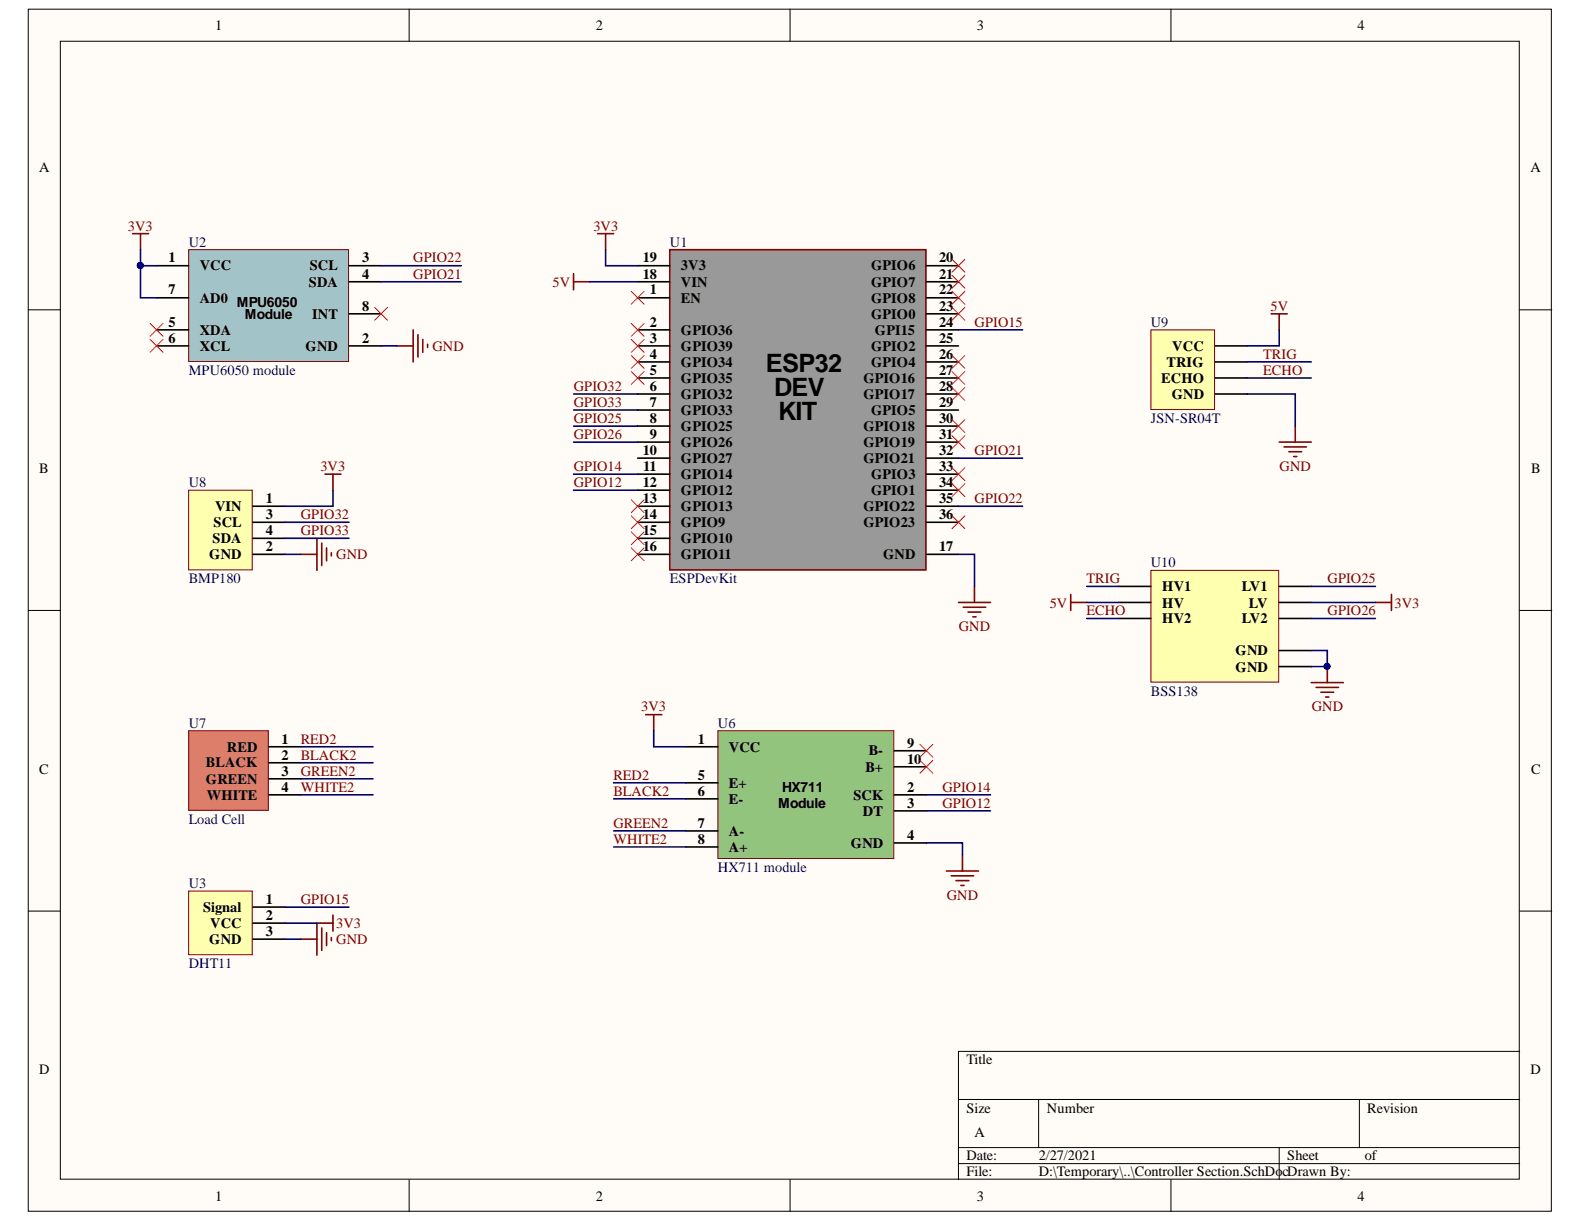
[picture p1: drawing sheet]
<svg xmlns="http://www.w3.org/2000/svg" width="279mm" height="216mm" viewBox="0 0 279 216" stroke-linecap="round" stroke-linejoin="round" font-family="sans-serif">
<g fill="#fffcf8" stroke="#000" stroke-width=".18">
<path d="M5 1.6h268.6v212.1h-268.6z"/>
<path d="M10.6 7.3h257.4v200.7h-257.4z"/>
</g>
<g fill="none" stroke="#000" stroke-width=".18">
<path d="M72.2 1.6v5.7M139.4 1.6v5.7M206.5 1.6v5.7M5 54.6h5.6M268.1 54.6h5.6M5 107.7h5.6M268.1 107.7h5.6M5 160.7h5.6M268.1 160.7h5.6M169.1 193.9h99M183.2 193.9v8.5M239.8 193.9v8.5"/>
<path d="M268.1 185.5h-99v22.6M72.2 208.1v5.6M139.4 208.1v5.6M169.1 202.4h99M169.1 205.3h99M206.5 208.1v5.6M225.6 202.4v5.7"/>
</g>
<path d="M118.1 44h45.2v56.5h-45.2z" fill="#999" stroke="#800000" stroke-width=".28"/>
<g fill="none" stroke="#000" stroke-width=".28">
<path d="M112.5 52.5h5.6M112.5 58.2h5.6M112.5 49.7h5.6M112.5 46.9h5.6M163.4 52.5h5.7M163.4 58.2h5.7M163.4 49.7h5.7M163.4 46.9h5.7M163.4 55.4h5.7M112.5 61h5.6M112.5 63.8h5.6M112.5 66.7h5.6"/>
<path d="M112.5 69.5h5.6M112.5 72.3h5.6M112.5 75.2h5.6M112.5 78h5.6M163.4 61h5.7M163.4 63.8h5.7M163.4 66.7h5.7M163.4 69.5h5.7M163.4 72.3h5.7M163.4 75.2h5.7M163.4 78h5.7M112.5 80.8h5.6"/>
<path d="M112.5 83.6h5.6M112.5 86.5h5.6M112.5 89.3h5.6M112.5 92.1h5.6M112.5 95h5.6M112.5 97.8h5.6M163.4 80.8h5.7M163.4 83.6h5.7M163.4 86.5h5.7M163.4 89.3h5.7M163.4 92.1h5.7M163.4 97.8h5.7"/>
</g>
<path d="M33.3 44h28.2v19.8h-28.2z" fill="#a2c4c9" stroke="#800000" stroke-width=".18"/>
<path d="M27.6 46.9h5.7M27.6 58.2h5.7M27.6 52.5h5.7M61.6 46.9h5.6M61.6 49.7h5.6M61.6 55.4h5.6M27.6 61h5.7M61.6 61h5.6" fill="none" stroke="#000" stroke-width=".28"/>
<path d="M23.4 41.2h2.8M24.8 41.2v2.8M105.4 41.2h2.8M106.8 41.2v2.8M169.1 106.3h5.6M169.9 107.1h4M170.8 108h2.2M171.6 108.8h.6M171.9 103.4v2.9" fill="none" stroke="#800000" stroke-width=".28"/>
<path d="M26.5 57.1l2.2 2.2M26.5 59.9l2.2 2.2M28.7 57.1l-2.2 2.2M28.7 59.9l-2.2 2.2M66.1 54.2l2.3 2.3M68.4 54.2l-2.3 2.3" fill="none" stroke="#f00" stroke-width=".18"/>
<path d="M126.6 128.9h31.1v22.5h-31.1z" fill="#93c47d" stroke="#800000" stroke-width=".18"/>
<path d="M121 131.7h5.6M121 138.1h5.6M157.7 132.4h5.7M157.7 135.3h5.7M121 140.9h5.6M121 146.6h5.6M121 149.4h5.6M157.7 140.2h5.7M157.7 143h5.7M157.7 148.7h5.7" fill="none" stroke="#000" stroke-width=".28"/>
<path d="M113.9 126.1h2.8M115.3 126.1v2.8M166.9 153.6h5.7M167.8 154.5h3.9M168.6 155.3h2.3M169.5 156.2h.5M169.8 150.8v2.8" fill="none" stroke="#800000" stroke-width=".28"/>
<g fill="none" stroke="#f00" stroke-width=".18">
<path d="M111.3 57.1l2.3 2.2M111.3 59.9l2.3 2.2M113.6 57.1l-2.3 2.2M113.6 59.9l-2.3 2.2M167.9 45.7l2.3 2.3M167.9 54.2l2.3 2.3M170.2 45.7l-2.3 2.3M170.2 54.2l-2.3 2.3M111.3 62.7l2.3 2.3M111.3 65.5l2.3 2.3M113.6 62.7l-2.3 2.3M113.6 65.5l-2.3 2.3"/>
<path d="M167.9 62.7l2.3 2.3M167.9 65.5l2.3 2.3M167.9 68.4l2.3 2.2M167.9 74l2.3 2.3M167.9 76.8l2.3 2.3M170.2 62.7l-2.3 2.3M170.2 65.5l-2.3 2.3M170.2 68.4l-2.3 2.2M170.2 74l-2.3 2.3M170.2 76.8l-2.3 2.3M111.3 88.2l2.3 2.2M111.3 91l2.3 2.3"/>
<path d="M111.3 93.8l2.3 2.3M111.3 96.6l2.3 2.3M113.6 88.2l-2.3 2.2M113.6 91l-2.3 2.3M113.6 93.8l-2.3 2.3M113.6 96.6l-2.3 2.3M167.9 82.5l2.3 2.3M167.9 85.3l2.3 2.3M167.9 91l2.3 2.3M170.2 82.5l-2.3 2.3M170.2 85.3l-2.3 2.3M170.2 91l-2.3 2.3"/>
<path d="M162.3 131.3l2.2 2.3M162.3 134.1l2.2 2.3M164.5 131.3l-2.2 2.3M164.5 134.1l-2.2 2.3"/>
</g>
<path d="M33.3 128.9h14v14h-14z" fill="#dd7e6b" stroke="#800000" stroke-width=".18"/>
<path d="M47.4 131.7h5.7M47.4 137.4h5.7M47.4 134.5h5.7M47.4 140.2h5.7" fill="none" stroke="#000" stroke-width=".28"/>
<path d="M111.3 51.4l2.3 2.3M113.6 51.4l-2.3 2.3" fill="none" stroke="#f00" stroke-width=".18"/>
<path d="M203 100.6h22.6v19.7h-22.6z" fill="#ffffb0" stroke="#800000" stroke-width=".18"/>
<path d="M197.3 103.4h5.7M197.3 106.3h5.7M197.3 109.1h5.7M225.6 103.4h5.7M225.6 106.3h5.7M225.6 117.6h5.7M225.6 109.1h5.7M225.6 114.7h5.7" fill="none" stroke="#000" stroke-width=".28"/>
<path d="M203 58.2h11.2v14h-11.2z" fill="#ffffb0" stroke="#800000" stroke-width=".18"/>
<path d="M214.3 61h5.7M214.3 63.8h5.7M214.3 66.7h5.7M214.3 69.5h5.7" fill="none" stroke="#000" stroke-width=".28"/>
<g fill="none" stroke="#800000" stroke-width=".28">
<path d="M72.9 58.2v5.6M73.7 59v4M74.6 59.9v2.2M101.2 48.3v2.8M101.2 49.7h2.8M224.2 55.4h2.8M225.6 55.4v2.8M70 61h2.9M75.4 60.7v.6M225.6 78h5.7M226.5 78.8h3.9M227.3 79.7h2.3"/>
<path d="M228.5 75.2v2.8M53.1 97.8h2.8M55.9 95v5.6M56.8 95.8v4M57.3 83.6h2.8M57.6 96.6v2.3M58.4 97.5v.6M58.7 83.6v2.9M228.2 80.5h.5M188.9 106.3h2.8M188.9 104.8v2.9M234.1 117.6v2.8"/>
<path d="M242.6 106.3h2.8M245.4 104.8v2.9M231.3 120.4h5.7M232.1 121.3h4M233 122.1h2.3M233.8 122.9h.6"/>
</g>
<path d="M167.9 48.6l2.3 2.2M167.9 51.4l2.3 2.3M170.2 48.6l-2.3 2.2M170.2 51.4l-2.3 2.3" fill="none" stroke="#f00" stroke-width=".18"/>
<circle cx="234.1" cy="117.5" r=".52" fill="#000080" stroke="#000080" stroke-width=".18"/>
<path d="M33.3 86.5h11.2v14h-11.2z" fill="#ffffb0" stroke="#800000" stroke-width=".18"/>
<path d="M44.6 89.3h5.6M44.6 97.8h5.6M44.6 92.1h5.6M44.6 95h5.6" fill="none" stroke="#000" stroke-width=".28"/>
<path d="M33.3 157.2h11.2v11.2h-11.2z" fill="#ffffb0" stroke="#800000" stroke-width=".18"/>
<path d="M44.6 160h5.6M44.6 162.8h5.6M44.6 165.7h5.6" fill="none" stroke="#000" stroke-width=".28"/>
<path d="M53.1 165.7h2.8M56.8 163.7v3.9M57.6 164.5v2.3M58.4 165.4v.5M58.7 161.4v2.8M58.7 162.8h-2.8v5.7" fill="none" stroke="#800000" stroke-width=".28"/>
<g fill="none" stroke="#000080" stroke-width=".28">
<path d="M24.8 46.9v5.6h2.8M24.8 46.9h2.8M24.8 44v2.9M67.2 46.9h14.2M67.2 49.7h14.2M104 49.7h8.5M106.8 44v2.9h5.7M169.1 58.2h11.3M225.6 58.2v2.8h-5.6M67.2 61h2.8M101.2 78h11.3M101.2 75.2h11.3"/>
<path d="M101.2 72.3h11.3M101.2 69.5h11.3M220 69.5h8.5v5.7M220 66.7h11.3M220 63.8h11.3M50.2 95h11.4M50.2 92.1h11.4M50.2 97.8h2.9M58.7 86.5v2.8h-8.5M101.2 86.5h11.3M101.2 83.6h11.3M169.1 97.8h2.8v5.6"/>
<path d="M169.1 89.3h11.3M169.1 80.8h11.3M191.7 109.1h5.6M191.7 103.4h5.6M191.7 106.3h5.6M231.3 114.7h2.8v2.9h-2.8M231.3 109.1h11.3M231.3 103.4h11.3M231.3 106.3h11.3M53.1 137.4h12.7M53.1 134.5h12.7M53.1 131.7h12.7"/>
<path d="M108.2 138.1h12.8M115.3 128.9v2.8h5.7M50.2 160h11.4M53.1 140.2h12.7M108.2 149.4h12.8M108.2 146.6h12.8M108.2 140.9h12.8M163.4 148.7h6.4v2.1M163.4 140.2h11.3M163.4 143h11.3M50.2 162.8h5.7M50.2 165.7h2.9"/>
</g>
<g fill="#000080" stroke="#000080" stroke-width=".18">
<circle cx="24.7" cy="46.8" r=".52"/>
<circle cx="234.1" cy="117.5" r=".52"/>
</g>
<g font-size="4.5">
<text x="135.1" y="65.6">ESP32</text>
<text x="136.5" y="69.9">DEV</text>
<text x="137.2" y="74.1">KIT</text>
</g>
<g font-size="2.5">
<text x="37.9" y="5.3">1</text>
<text x="105.1" y="5.3">2</text>
<text x="172.3" y="5.3">3</text>
<text x="239.5" y="5.3">4</text>
<text x="6.9" y="30.4">A</text>
<text x="270" y="30.4">A</text>
<text x="29.7" y="46.3">1</text>
<text x="35.2" y="47.7">VCC</text>
<text x="54.7" y="47.7">SCL</text>
<text x="63.9" y="46.3">3</text>
<text x="113.4" y="46.3">19</text>
<text x="120.1" y="47.7">3V3</text>
<text x="153.7" y="47.7">GPIO6</text>
<text x="165.6" y="46.3">20</text>
<text x="29.7" y="51.9">7</text>
<text x="35.2" y="53.4">AD0</text>
<text x="54.5" y="50.6">SDA</text>
<text x="63.9" y="49.1">4</text>
<text x="113.4" y="49.1">18</text>
<text x="114.6" y="51.9">1</text>
<text x="120.1" y="53.4">EN</text>
<text x="120.1" y="50.6">VIN</text>
<text x="153.7" y="50.6">GPIO7</text>
<text x="153.7" y="53.4">GPIO8</text>
<text x="165.6" y="49.1">21</text>
<text x="165.6" y="51.9">22</text>
<text x="29.7" y="57.6">5</text>
<text x="35.2" y="59">XDA</text>
<text x="41.8" y="54.1">MPU6050</text>
<text x="43.2" y="56.2">Module</text>
<text x="55.1" y="56.2">INT</text>
<text x="63.9" y="54.8">8</text>
<text x="114.6" y="57.6">2</text>
<text x="120.1" y="59">GPIO36</text>
<text x="153.7" y="56.2">GPIO0</text>
<text x="154.3" y="59">GPI15</text>
<text x="165.6" y="54.8">23</text>
<text x="165.6" y="57.6">24</text>
<text x="29.7" y="60.5">6</text>
<text x="35.2" y="61.9">XCL</text>
<text x="53.9" y="61.9">GND</text>
<text x="63.9" y="60.5">2</text>
<text x="114.6" y="60.5">3</text>
<text x="114.6" y="63.3">4</text>
<text x="120.1" y="61.9">GPIO39</text>
<text x="120.1" y="64.7">GPIO34</text>
<text x="153.7" y="61.9">GPIO2</text>
<text x="153.7" y="64.7">GPIO4</text>
<text x="165.6" y="60.5">25</text>
<text x="165.6" y="63.3">26</text>
<text x="205.8" y="64.7">TRIG</text>
<text x="206.8" y="61.9">VCC</text>
<text x="114.6" y="66.1">5</text>
<text x="114.6" y="68.9">6</text>
<text x="114.6" y="71.8">7</text>
<text x="120.1" y="67.6">GPIO35</text>
<text x="120.1" y="70.3">GPIO32</text>
<text x="152.3" y="67.6">GPIO16</text>
<text x="152.3" y="70.3">GPIO17</text>
<text x="165.6" y="66.1">27</text>
<text x="165.6" y="68.9">28</text>
<text x="165.6" y="71.8">29</text>
<text x="204.8" y="67.6">ECHO</text>
<text x="206.7" y="70.3">GND</text>
<text x="114.6" y="74.6">8</text>
<text x="114.6" y="77.4">9</text>
<text x="120.1" y="73.2">GPIO33</text>
<text x="120.1" y="76">GPIO25</text>
<text x="152.3" y="76">GPIO18</text>
<text x="153.7" y="73.2">GPIO5</text>
<text x="165.6" y="74.6">30</text>
<text x="165.6" y="77.4">31</text>
<text x="6.9" y="83.4">B</text>
<text x="113.4" y="80.2">10</text>
<text x="113.4" y="83.1">11</text>
<text x="120.1" y="78.9">GPIO26</text>
<text x="120.1" y="81.7">GPIO27</text>
<text x="152.3" y="78.9">GPIO19</text>
<text x="152.3" y="81.7">GPIO21</text>
<text x="165.6" y="80.2">32</text>
<text x="165.6" y="83.1">33</text>
<text x="270.1" y="83.4">B</text>
<text x="46.9" y="88.8">1</text>
<text x="113.4" y="85.9">12</text>
<text x="113.4" y="88.8">13</text>
<text x="120.1" y="84.5">GPIO14</text>
<text x="120.1" y="87.3">GPIO12</text>
<text x="153.7" y="84.5">GPIO3</text>
<text x="153.7" y="87.3">GPIO1</text>
<text x="165.6" y="85.9">34</text>
<text x="165.6" y="88.8">35</text>
<text x="37.5" y="95.8">SDA</text>
<text x="37.7" y="93">SCL</text>
<text x="37.9" y="90.2">VIN</text>
<text x="46.9" y="91.5">3</text>
<text x="46.9" y="94.4">4</text>
<text x="113.4" y="91.5">14</text>
<text x="113.4" y="94.4">15</text>
<text x="120.1" y="90.2">GPIO13</text>
<text x="120.1" y="93">GPIO9</text>
<text x="120.1" y="95.8">GPIO10</text>
<text x="152.3" y="90.2">GPIO22</text>
<text x="152.3" y="93">GPIO23</text>
<text x="165.6" y="91.5">36</text>
<text x="36.9" y="98.6">GND</text>
<text x="46.9" y="97.2">2</text>
<text x="113.4" y="97.2">16</text>
<text x="120.1" y="98.6">GPIO11</text>
<text x="155.8" y="98.6">GND</text>
<text x="165.6" y="97.2">17</text>
<text x="205" y="104.3">HV1</text>
<text x="205" y="107.2">HV</text>
<text x="219" y="104.3">LV1</text>
<text x="220.3" y="107.2">LV</text>
<text x="205" y="109.9">HV2</text>
<text x="219" y="109.9">LV2</text>
<text x="217.9" y="118.5">GND</text>
<text x="217.9" y="115.6">GND</text>
<text x="49.7" y="131.1">1</text>
<text x="123.1" y="131.1">1</text>
<text x="160" y="131.9">9</text>
<text x="6.9" y="136.5">C</text>
<text x="36.3" y="135.4">BLACK</text>
<text x="40" y="132.6">RED</text>
<text x="49.7" y="136.8">3</text>
<text x="49.7" y="134">2</text>
<text x="123.1" y="137.6">5</text>
<text x="128.6" y="132.6">VCC</text>
<text x="152.6" y="136.1">B+</text>
<text x="153.2" y="133.3">B-</text>
<text x="160" y="134.7">10</text>
<text x="270.1" y="136.5">C</text>
<text x="36.3" y="138.2">GREEN</text>
<text x="36.5" y="141">WHITE</text>
<text x="49.7" y="139.7">4</text>
<text x="123.1" y="140.4">6</text>
<text x="128.6" y="138.9">E+</text>
<text x="128.6" y="141.8">E-</text>
<text x="137.2" y="142.5">Module</text>
<text x="137.9" y="139.6">HX711</text>
<text x="150.5" y="141">SCK</text>
<text x="152.2" y="143.9">DT</text>
<text x="160" y="139.7">2</text>
<text x="160" y="142.5">3</text>
<text x="123.1" y="146">7</text>
<text x="123.1" y="148.9">8</text>
<text x="128.6" y="147.4">A-</text>
<text x="150.1" y="149.6">GND</text>
<text x="160" y="148.1">4</text>
<text x="128.6" y="150.2">A+</text>
<text x="35.8" y="160.9">Signal</text>
<text x="46.9" y="159.4">1</text>
<text x="36.9" y="166.5">GND</text>
<text x="37.1" y="163.7">VCC</text>
<text x="46.9" y="162.3">2</text>
<text x="46.9" y="165.1">3</text>
<text x="6.9" y="189.5">D</text>
<text x="170.5" y="187.7">Title</text>
<text x="270" y="189.5">D</text>
<text x="170.5" y="196.3">Size</text>
<text x="184.7" y="196.3">Number</text>
<text x="241.2" y="196.3">Revision</text>
<text x="171.9" y="200.5">A</text>
<text x="170.5" y="204.7">Date:</text>
<text x="170.5" y="207.5">File:</text>
<text x="183.2" y="204.7">2/27/2021</text>
<text x="183.2" y="207.5">D:\Temporary\..\Controller Section.SchDocDrawn By:</text>
<text x="227.1" y="204.7">Sheet</text>
<text x="240.7" y="204.7">of</text>
<text x="37.9" y="211.8">1</text>
<text x="105.1" y="211.8">2</text>
<text x="172.3" y="211.8">3</text>
<text x="239.5" y="211.8">4</text>
</g>
<g font-size="2.5" fill="#800000">
<text x="22.6" y="40.7">3V3</text>
<text x="104.7" y="40.7">3V3</text>
<text x="72.9" y="46.3">GPIO22</text>
<text x="72.9" y="49.1">GPIO21</text>
<text x="97.5" y="50.6">5V</text>
<text x="171.9" y="57.6">GPIO15</text>
<text x="224.1" y="54.8">5V</text>
<text x="76.3" y="61.9">GND</text>
<text x="222.8" y="63.3">TRIG</text>
<text x="101.2" y="68.9">GPIO32</text>
<text x="101.2" y="71.8">GPIO33</text>
<text x="222.8" y="66.1">ECHO</text>
<text x="101.2" y="77.4">GPIO26</text>
<text x="101.2" y="74.6">GPIO25</text>
<text x="56.5" y="83.1">3V3</text>
<text x="101.2" y="83.1">GPIO14</text>
<text x="171.9" y="80.2">GPIO21</text>
<text x="225.7" y="83.1">GND</text>
<text x="101.2" y="85.9">GPIO12</text>
<text x="171.9" y="88.8">GPIO22</text>
<text x="53" y="94.4">GPIO33</text>
<text x="53" y="91.5">GPIO32</text>
<text x="59.3" y="98.6">GND</text>
<text x="185.2" y="107.2">5V</text>
<text x="191.7" y="102.9">TRIG</text>
<text x="234.2" y="102.9">GPIO25</text>
<text x="246" y="107.2">3V3</text>
<text x="169.1" y="111.4">GND</text>
<text x="191.7" y="108.5">ECHO</text>
<text x="234.2" y="108.5">GPIO26</text>
<text x="113.1" y="125.5">3V3</text>
<text x="231.4" y="125.5">GND</text>
<text x="53" y="131.1">RED2</text>
<text x="53" y="134">BLACK2</text>
<text x="53" y="136.8">GREEN2</text>
<text x="108.2" y="137.6">RED2</text>
<text x="53" y="139.7">WHITE2</text>
<text x="108.2" y="140.4">BLACK2</text>
<text x="166.2" y="142.5">GPIO12</text>
<text x="166.2" y="139.7">GPIO14</text>
<text x="108.2" y="146">GREEN2</text>
<text x="108.2" y="148.9">WHITE2</text>
<text x="53" y="159.4">GPIO15</text>
<text x="167" y="158.8">GND</text>
<text x="59.3" y="163.7">3V3</text>
<text x="59.3" y="166.5">GND</text>
</g>
<g font-size="2.5" fill="#000080">
<text x="33.3" y="43.5">U2</text>
<text x="118.2" y="43.5">U1</text>
<text x="203" y="57.6">U9</text>
<text x="33.3" y="66.1">MPU6050 module</text>
<text x="203" y="74.6">JSN-SR04T</text>
<text x="33.3" y="85.9">U8</text>
<text x="203" y="100.1">U10</text>
<text x="33.3" y="102.9">BMP180</text>
<text x="118.2" y="102.9">ESPDevKit</text>
<text x="203" y="122.7">BSS138</text>
<text x="33.3" y="128.4">U7</text>
<text x="126.6" y="128.4">U6</text>
<text x="33.3" y="145.3">Load Cell</text>
<text x="126.6" y="153.8">HX711 module</text>
<text x="33.3" y="156.6">U3</text>
<text x="33.3" y="170.8">DHT11</text>
</g>
</svg>
